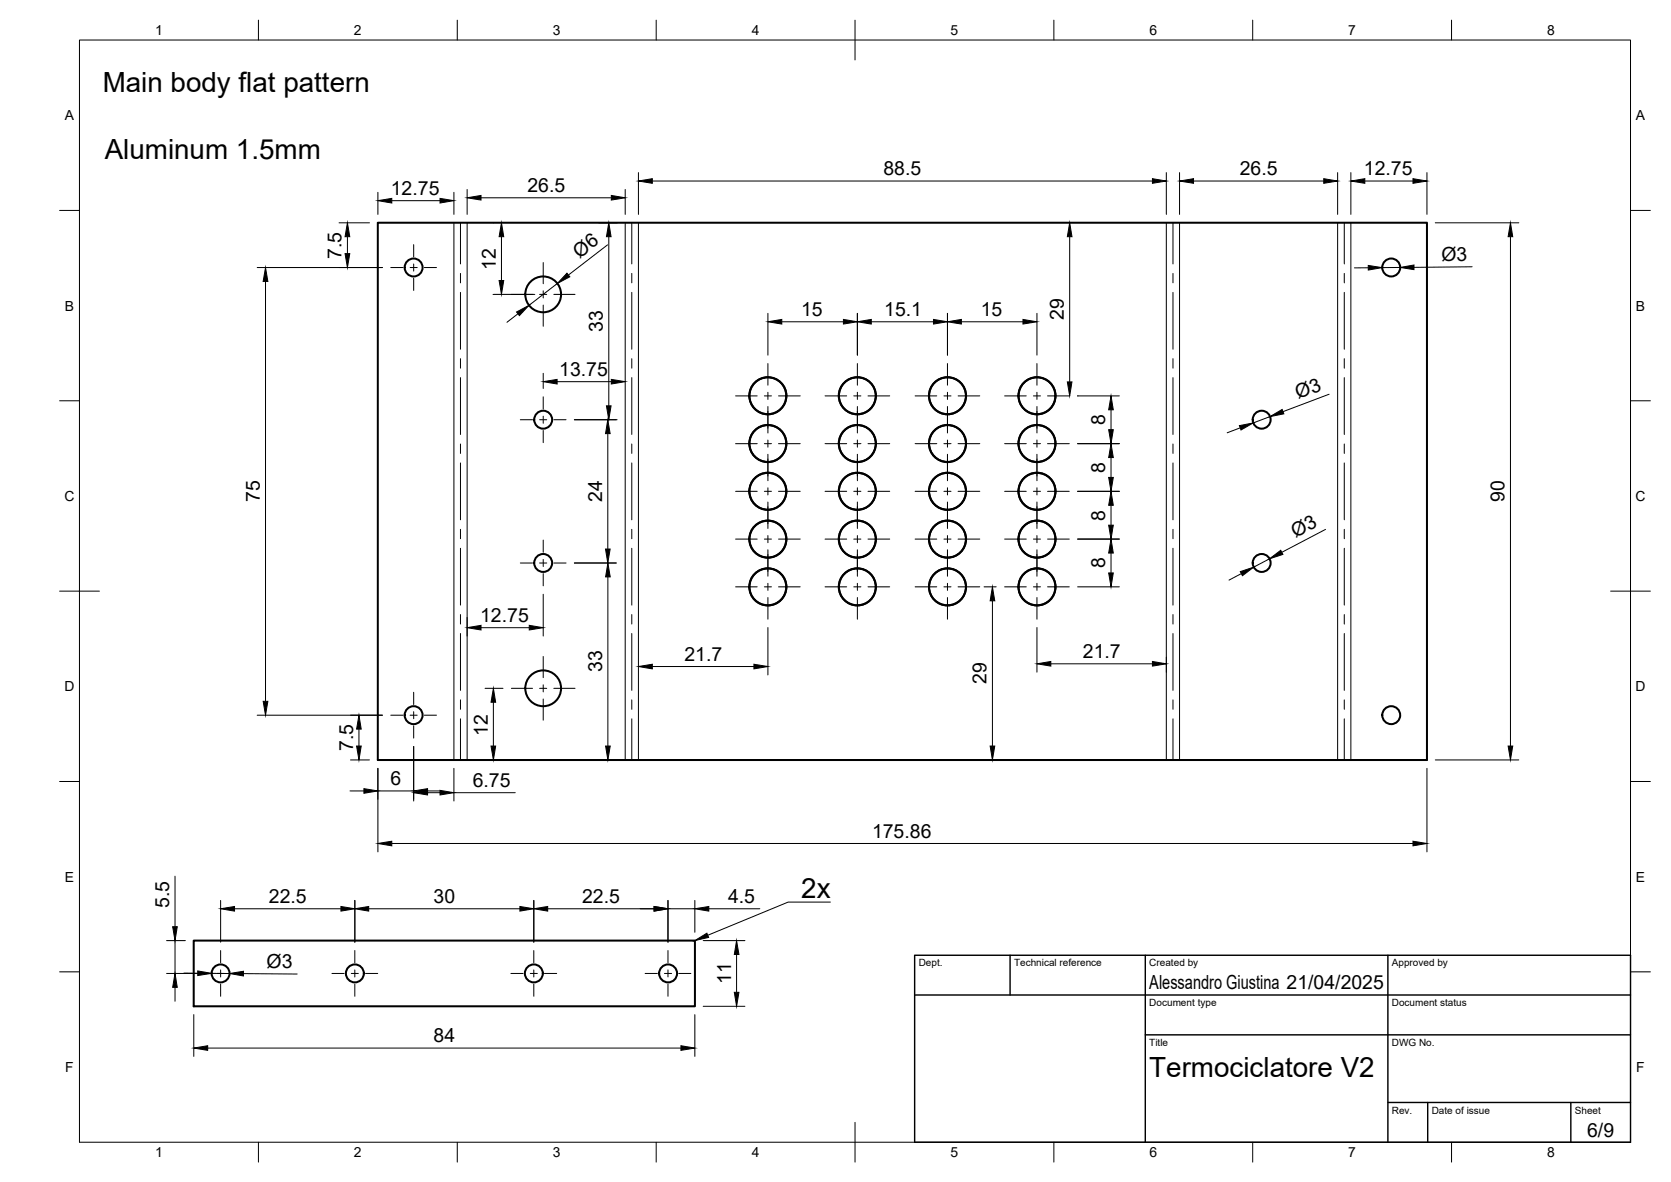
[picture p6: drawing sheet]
<svg xmlns="http://www.w3.org/2000/svg" width="420mm" height="297mm" viewBox="0 0 420 297" stroke-linecap="round" stroke-linejoin="round" font-family="sans-serif">
<!-- layer: Visible -->
<g fill="none" stroke="#000" stroke-width=".51">
<path d="M95 56h263.8v135h-263.8zM48.7 236.4h126v16.5h-126z"/>
<circle cx="104" cy="67.2" r="2.25"/>
<circle cx="136.6" cy="74" r="4.5"/>
<circle cx="349.8" cy="67.2" r="2.25"/>
<circle cx="193.1" cy="99.5" r="4.6"/>
<circle cx="193.1" cy="99.5" r="4.7"/>
<circle cx="215.6" cy="99.5" r="4.6"/>
<circle cx="215.6" cy="99.5" r="4.7"/>
<circle cx="238.2" cy="99.5" r="4.6"/>
<circle cx="238.2" cy="99.5" r="4.7"/>
<circle cx="260.7" cy="99.5" r="4.6"/>
<circle cx="260.7" cy="99.5" r="4.7"/>
<circle cx="136.6" cy="105.5" r="2.25"/>
<circle cx="193.1" cy="111.5" r="4.6"/>
<circle cx="193.1" cy="111.5" r="4.7"/>
<circle cx="215.6" cy="111.5" r="4.6"/>
<circle cx="215.6" cy="111.5" r="4.7"/>
<circle cx="238.2" cy="111.5" r="4.6"/>
<circle cx="238.2" cy="111.5" r="4.7"/>
<circle cx="260.7" cy="111.5" r="4.6"/>
<circle cx="260.7" cy="111.5" r="4.7"/>
<circle cx="317.2" cy="105.5" r="2.25"/>
<circle cx="193.1" cy="135.5" r="4.6"/>
<circle cx="193.1" cy="123.5" r="4.6"/>
<circle cx="193.1" cy="123.5" r="4.7"/>
<circle cx="193.1" cy="135.5" r="4.7"/>
<circle cx="215.6" cy="135.5" r="4.6"/>
<circle cx="215.6" cy="123.5" r="4.6"/>
<circle cx="215.6" cy="123.5" r="4.7"/>
<circle cx="215.6" cy="135.5" r="4.7"/>
<circle cx="238.2" cy="135.5" r="4.6"/>
<circle cx="238.2" cy="123.5" r="4.6"/>
<circle cx="238.2" cy="123.5" r="4.7"/>
<circle cx="238.2" cy="135.5" r="4.7"/>
<circle cx="260.7" cy="135.5" r="4.6"/>
<circle cx="260.7" cy="123.5" r="4.6"/>
<circle cx="260.7" cy="123.5" r="4.7"/>
<circle cx="260.7" cy="135.5" r="4.7"/>
<circle cx="136.6" cy="141.5" r="2.25"/>
<circle cx="193.1" cy="147.5" r="4.6"/>
<circle cx="193.1" cy="147.5" r="4.7"/>
<circle cx="215.6" cy="147.5" r="4.6"/>
<circle cx="215.6" cy="147.5" r="4.7"/>
<circle cx="238.2" cy="147.5" r="4.6"/>
<circle cx="238.2" cy="147.5" r="4.7"/>
<circle cx="260.7" cy="147.5" r="4.6"/>
<circle cx="260.7" cy="147.5" r="4.7"/>
<circle cx="317.2" cy="141.5" r="2.25"/>
<circle cx="104" cy="179.7" r="2.25"/>
<circle cx="136.6" cy="173" r="4.5"/>
<circle cx="349.8" cy="179.7" r="2.25"/>
<circle cx="55.5" cy="244.6" r="2.25"/>
<circle cx="89.2" cy="244.6" r="2.25"/>
<circle cx="134.2" cy="244.6" r="2.25"/>
<circle cx="168" cy="244.6" r="2.25"/>
</g>
<!-- layer: Bend Center -->
<g fill="none" stroke="#000" stroke-width=".25">
<path d="M115.8 56v10.3M158.9 56v10.3M294.9 56v10.3M338 56v10.3M115.8 68.7v2.4M115.8 73.5v14.3M158.9 68.7v2.4M158.9 73.5v14.3M294.9 68.7v2.4M294.9 73.5v14.3M338 68.7v2.4M338 73.5v14.3"/>
<path d="M115.8 90.1v2.4M115.8 94.9v14.3M158.9 90.1v2.4M158.9 94.9v14.3M294.9 90.1v2.4M294.9 94.9v14.3M338 90.1v2.4M338 94.9v14.3M115.8 111.6v2.3M115.8 116.3v14.3M158.9 111.6v2.3M158.9 116.3v14.3"/>
<path d="M294.9 111.6v2.3M294.9 116.3v14.3M338 111.6v2.3M338 116.3v14.3M115.8 133v2.4M115.8 137.8v14.3M158.9 133v2.4M158.9 137.8v14.3M294.9 133v2.4M294.9 137.8v14.3M338 133v2.4M338 137.8v14.3"/>
<path d="M115.8 154.4v2.4M115.8 159.2v14.3M158.9 154.4v2.4M158.9 159.2v14.3M294.9 154.4v2.4M294.9 159.2v14.3M338 154.4v2.4M338 159.2v14.3M115.8 175.9v2.4M158.9 175.9v2.4M294.9 175.9v2.4M338 175.9v2.4"/>
<path d="M115.8 180.6v10.4M158.9 180.6v10.4M294.9 180.6v10.4M338 180.6v10.4"/>
</g>
<!-- layer: Visible Narrow -->
<path d="M114.1 56v135M117.5 56v135M157.2 56v135M160.5 56v135M293.3 56v135M296.6 56v135M336.3 56v135M339.7 56v135" fill="none" stroke="#000" stroke-width=".25"/>
<!-- layer: BORDER -->
<g fill="none" stroke="#000" stroke-width=".25">
<path d="M20 10.1h390v276.9h-390zM65 5.1v5M115 5.1v5M165 5.1v5M215 5.1v10M265 5.1v5M315 5.1v5M365 5.1v5M15 52.9h5M410 52.9h5M15 100.7h5M410 100.7h5"/>
<path d="M15 148.6h10M405 148.6h10M15 196.4h5M410 196.4h5M15 244.2h5M410 244.2h5M65 287v5M115 287v5M165 287v5M215 282.1v9.9M265 287v5M315 287v5"/>
<path d="M365 287v5"/>
</g>
<!-- layer: TITLEBLOCK -->
<path d="M230 240.1h180v46.9h-180zM230 250h180M254 240.1v9.9M288 240.1v46.9M349 240.1v46.9M288 260.1h122M349 277.1h61M359 277.1v9.9M395 277.1v9.9" fill="none" stroke="#000" stroke-width=".36"/>
<!-- layer: Leaders -->
<path d="M174.7 236.4l3-1.9 .5 1.1z" fill="#000" stroke="#000" stroke-width=".25"/>
<path d="M208.8 226.7h-10.6l-20.3 8.3" fill="none" stroke="#000" stroke-width=".25"/>
<!-- layer: FD_Dimensions -->
<g fill="none" stroke="#000" stroke-width=".25">
<path d="M85.3 56h7.6M87.4 59.5v4.2M95 48.3v5.6M98.5 50.4h12.1M114.1 48.3v5.6M117.5 47.6v6.3M120.9 49.7h32.8M124 56h.1M126.1 59.5v11M150.5 56h4.7M153.1 59.5v42.5M157.2 47.6v6.3"/>
<path d="M160.5 43.4v10.5M164 45.5h125.8M269 59.5v36.5M293.3 43.4v10.5M296.6 43.4v10.5M300.1 45.5h32.7M336.3 43.4v10.5M339.7 43.4v10.5M343.2 45.5h12.1M358.8 43.4v10.5M360.9 56h21M379.8 59.5v128"/>
<path d="M64.7 67.2h31.5M66.8 70.7v105.5M124 74h10.5M130.2 78.9l-2.7 2.1M140.1 71.2l-7.1 5.5M152.8 61.5l-9.9 7.6M193.1 78.7v10.5M215.6 78.7v10.5M238.2 78.7v10.5M260.7 78.7v10.5M344 67.3h-3.4M352 67.2l-4.5 .1"/>
<path d="M370.2 67l-14.7 .2M136.6 93.8v3.8M140.1 95.9h13.6M196.6 80.9h15.5M219.1 80.9h15.6M241.7 80.9h15.5M271 99.5h10.5M334.2 99.1l-11.6 4.3M144.4 105.5h10.8M152.8 109v29M271 111.5h10.5M279.4 103v5"/>
<path d="M279.4 115v5M311.8 107.5l-3.2 1.3M319.3 104.7l-4.2 1.6M271 123.5h10.5M271 135.5h10.5M279.4 127v5M279.4 139v5M333.3 133l-11 5.8M117.5 155.2v4.6M120.9 157.7h12.2M136.6 149.3v10.5M144.4 141.5h10.6"/>
<path d="M152.8 145v42.5M193.1 157.7v11.9M247.4 147.5h3.1M249.5 151v36.5M260.7 157.7v11.2M271 147.5h10.5M312.1 144.2l-3.1 1.6M319.2 140.4l-4 2.1M64.7 179.7h31.5M122 173h4.5M124.1 176.5v11M164 167.5h25.6"/>
<path d="M264.2 166.8h25.6M293.3 165.1v3.8M88 198.8h3.5M88.1 191h4.8M90.3 183.2v4.3M95 193.1v21M95 198.8h9M104 187.6v13.7M107.5 199.2h3.1M107.5 198.8h3.5M114.1 193.1v8.2M114.1 199.2h15.5"/>
<path d="M125.1 191h1.1M358.8 193.1v21M360.9 191h21M98.5 212h256.8M41.9 236.4h4.7M44 220.2v12.7M44 236.4v8.2M55.5 226.3v10.5M59 228.4h26.7M89.2 226.3v10.5M92.7 228.4h38M134.2 226.3v10.5"/>
<path d="M137.7 228.4h26.8M168 228.4h6.7M168 226.3v10.5M174.7 226.3v8M176.8 236.4h10.5M178.2 228.4h12.9M185.2 239.9v9.5M41.9 244.6h11.5M44 248.1v3.5M46.2 244.5l3.5 .1M48.7 255v10.5M53.2 244.6l4.5 .1"/>
<path d="M61.2 244.7l13.5 .1M174.7 255v10.5M176.8 252.9h10.5M52.2 263.4h119"/>
</g>
<g fill="#000" stroke="#000" stroke-width=".25">
<path d="M87.4 56l.5 3.5h-1.1zM95 50.4l3.5-.5v1.1zM110.6 49.9l3.5 .5-3.5 .6zM117.5 49.7l3.4-.6v1.2zM126.1 56l.6 3.5h-1.2zM153.1 56l.5 3.5h-1.1zM153.7 49.1l3.5 .6-3.5 .6zM160.5 45.5l3.5-.6v1.2zM269 56l.5 3.5h-1.1zM289.8 44.9l3.5 .6-3.5 .6zM296.6 45.5l3.5-.6v1.2zM332.8 44.9l3.5 .6-3.5 .6z"/>
<path d="M339.7 45.5l3.5-.6v1.2zM355.3 44.9l3.5 .6-3.5 .6zM379.8 56l.6 3.5h-1.2zM66.8 67.2l.6 3.5h-1.2zM86.8 63.7h1.1l-.5 3.5zM125.5 70.5h1.2l-.6 3.5zM129.9 78.4l3.1-1.7-2.4 2.6zM142.6 68.7l.7 .9-3.2 1.6zM344 66.7l3.5 .6-3.5 .6zM352 67.2l3.5-.6v1.2zM136.6 95.9l3.5-.6v1.2zM153.7 95.3l3.5 .6-3.5 .6z"/>
<path d="M193.1 80.9l3.5-.6v1.1zM212.1 80.3l3.5 .6-3.5 .5zM215.6 80.9l3.5-.6v1.1zM234.7 80.3l3.5 .6-3.5 .5zM238.2 80.9l3.5-.6v1.1zM257.2 80.3l3.5 .6-3.5 .5zM268.4 96h1.1l-.5 3.5zM152.8 105.5l.6 3.5h-1.1zM152.5 102h1.1l-.5 3.5zM279.4 99.5l.5 3.5h-1.1zM278.8 108h1.1l-.5 3.5zM279.4 111.5l.5 3.5h-1.1z"/>
<path d="M278.8 120h1.1l-.5 3.5zM311.6 107l3.5-.7-3.1 1.8zM319.3 104.7l3.1-1.8 .4 1.1zM152.3 138h1.1l-.6 3.5zM279.4 123.5l.5 3.5h-1.1zM278.8 132h1.1l-.5 3.5zM279.4 135.5l.5 3.5h-1.1zM319.2 140.4l2.8-2.1 .6 1zM117.5 157.7l3.4-.6v1.2zM133.1 157.1l3.5 .6-3.5 .6zM152.8 141.5l.6 3.5h-1.1zM249.5 147.5l.6 3.5h-1.1z"/>
<path d="M278.8 144h1.1l-.5 3.5zM311.9 143.6l3.3-1.1-2.8 2.2zM66.2 176.2h1.2l-.6 3.5zM124.1 173l.5 3.5h-1.1zM160.5 167.5l3.5-.6v1.2zM189.6 166.9l3.5 .6-3.5 .6zM260.7 166.8l3.5-.6v1.2zM289.8 166.2l3.5 .6-3.5 .6zM89.7 187.5h1.1l-.5 3.5zM90.3 179.7l.5 3.5h-1.1zM91.5 198.2l3.5 .6-3.5 .6zM104 199.2l3.5-.6v1.2z"/>
<path d="M104 198.8l3.5-.6v1.2zM110.6 198.6l3.5 .6-3.5 .6zM123.5 187.5h1.1l-.5 3.5zM152.3 187.5h1.1l-.6 3.5zM249 187.5h1.1l-.6 3.5zM379.2 187.5h1.2l-.6 3.5zM95 212l3.5-.6v1.2zM355.3 211.4l3.5 .6-3.5 .6zM43.4 232.9h1.2l-.6 3.5zM55.5 228.4l3.5-.6v1.2zM85.7 227.8l3.5 .6-3.5 .6zM89.2 228.4l3.5-.6v1.2z"/>
<path d="M130.7 227.8l3.5 .6-3.5 .6zM134.2 228.4l3.5-.6v1.2zM164.5 227.8l3.5 .6-3.5 .6zM174.7 228.4l3.5-.6v1.2zM185.2 236.4l.6 3.5h-1.2zM44 244.6l.6 3.5h-1.2zM49.7 244l3.5 .6-3.5 .6zM57.7 244.7l3.5-.6v1.2zM184.6 249.4h1.2l-.6 3.5zM48.7 263.4l3.5-.6v1.2zM171.2 262.8l3.5 .6-3.5 .6z"/>
</g>
<!-- layer: Smart Centers -->
<g fill="none" stroke="#000" stroke-width=".25">
<path d="M98.3 67.2h3M103.1 67.2h1.8M104 61.5v3.1M104 66.3v1.8M104 69.9v3.1M106.7 67.2h3M128.6 74h5.3M135.7 74h1.8M136.6 66v5.3M136.6 73.1v1.8M136.6 76.7v5.3M139.3 74h5.3"/>
<path d="M136.6 99.7v3.1M185 99.5h5.4M192.2 99.5h1.8M193.1 91.4v5.4M193.1 98.6v1.8M195.7 99.5h5.5M207.5 99.5h5.4M214.7 99.5h1.8M215.6 91.4v5.4M215.6 98.6v1.8M218.2 99.5h5.5M230.1 99.5h5.4"/>
<path d="M237.3 99.5h1.8M238.2 91.4v5.4M238.2 98.6v1.8M240.9 99.5h5.5M252.6 99.5h5.4M259.8 99.5h1.8M260.7 91.4v5.4M260.7 98.6v1.8M263.4 99.5h5.5M130.8 105.5h3.1M135.7 105.5h1.8M136.6 104.6v1.8"/>
<path d="M136.6 108.2v3M139.3 105.5h3M185 111.5h5.4M192.2 111.5h1.8M193.1 102.2v6.6M193.1 110.6v1.8M193.1 114.2v6.6M195.7 111.5h5.5M207.5 111.5h5.4M214.7 111.5h1.8M215.6 102.2v6.6M215.6 110.6v1.8"/>
<path d="M215.6 114.2v6.6M218.2 111.5h5.5M230.1 111.5h5.4M237.3 111.5h1.8M238.2 102.2v6.6M238.2 110.6v1.8M238.2 114.2v6.6M240.9 111.5h5.5M252.6 111.5h5.4M259.8 111.5h1.8M260.7 102.2v6.6M260.7 110.6v1.8"/>
<path d="M260.7 114.2v6.6M263.4 111.5h5.5M136.6 135.7v3.1M185 123.5h5.4M185 135.5h5.4M192.2 123.5h1.8M192.2 135.5h1.8M193.1 122.6v1.8M193.1 126.2v6.6M193.1 134.6v1.8M193.1 138.2v6.6M195.7 123.5h5.5"/>
<path d="M195.7 135.5h5.5M207.5 123.5h5.4M207.5 135.5h5.4M214.7 123.5h1.8M214.7 135.5h1.8M215.6 122.6v1.8M215.6 126.2v6.6M215.6 134.6v1.8M215.6 138.2v6.6M218.2 123.5h5.5M218.2 135.5h5.5M230.1 123.5h5.4"/>
<path d="M230.1 135.5h5.4M237.3 123.5h1.8M237.3 135.5h1.8M238.2 122.6v1.8M238.2 126.2v6.6M238.2 134.6v1.8M238.2 138.2v6.6M240.9 123.5h5.5M240.9 135.5h5.5M252.6 123.5h5.4M252.6 135.5h5.4M259.8 123.5h1.8"/>
<path d="M259.8 135.5h1.8M260.7 122.6v1.8M260.7 126.2v6.6M260.7 134.6v1.8M260.7 138.2v6.6M263.4 123.5h5.5M263.4 135.5h5.5M130.8 141.5h3.1M135.7 141.5h1.8M136.6 140.6v1.8M136.6 144.2v3M139.3 141.5h3"/>
<path d="M185 147.5h5.4M192.2 147.5h1.8M193.1 146.6v1.8M193.1 150.2v5.4M195.7 147.5h5.5M207.5 147.5h5.4M214.7 147.5h1.8M215.6 146.6v1.8M215.6 150.2v5.4M218.2 147.5h5.5M230.1 147.5h5.4M237.3 147.5h1.8"/>
<path d="M238.2 146.6v1.8M238.2 150.2v5.4M240.9 147.5h5.5M252.6 147.5h5.4M259.8 147.5h1.8M260.7 146.6v1.8M260.7 150.2v5.4M263.4 147.5h5.5M98.3 179.7h3M103.1 179.7h1.8M104 174v3M104 178.8v1.8"/>
<path d="M106.7 179.7h3M128.6 173h5.3M135.7 173h1.8M136.6 165v5.3M136.6 172.1v1.8M136.6 175.7v5.3M139.3 173h5.3M104 182.4v3.1M55.5 238.9v3M89.2 238.9v3M134.2 238.9v3M168 238.9v3"/>
<path d="M49.7 244.6h3.1M54.6 244.6h1.8M55.5 243.7v1.8M55.5 247.3v3.1M58.1 244.6h3.1M83.5 244.6h3M88.3 244.6h1.8M89.2 243.7v1.8M89.2 247.3v3.1M91.9 244.6h3.1M128.5 244.6h3M133.3 244.6h1.8"/>
<path d="M134.2 243.7v1.8M134.2 247.3v3.1M136.9 244.6h3.1M162.2 244.6h3.1M167.1 244.6h1.8M168 243.7v1.8M168 247.3v3.1M170.6 244.6h3.1"/>
</g>
<g font-size="7">
<text x="25.8" y="23.2">Main body flat pattern</text>
<text x="26.3" y="39.9">Aluminum 1.5mm</text>
<text x="201.5" y="225.7">2x</text>
<text x="289" y="270.6">Termociclatore V2</text>
</g>
<g font-size="4.9">
<text x="222.1" y="44">88.5</text>
<text x="311.7" y="44">26.5</text>
<text x="342.9" y="44">12.75</text>
<text x="98.3" y="49">12.75</text>
<text x="132.6" y="48.2">26.5</text>
<text x="85.9" y="65" transform="rotate(-90 85.9 65)">7.5</text>
<text x="145.7" y="65" transform="rotate(-38 145.7 65)">Ø6</text>
<text x="362.4" y="65.6">Ø3</text>
<text x="124.7" y="67.8" transform="rotate(-90 124.7 67.8)">12</text>
<text x="151.6" y="83.4" transform="rotate(-90 151.6 83.4)">33</text>
<text x="201.4" y="79.4">15</text>
<text x="222.3" y="79.4">15.1</text>
<text x="246.6" y="79.4">15</text>
<text x="267.5" y="80.4" transform="rotate(-90 267.5 80.4)">29</text>
<text x="140.6" y="94.5">13.75</text>
<text x="326.5" y="100.3" transform="rotate(-21 326.5 100.3)">Ø3</text>
<text x="277.9" y="106.8" transform="rotate(-90 277.9 106.8)">8</text>
<text x="277.9" y="118.8" transform="rotate(-90 277.9 118.8)">8</text>
<text x="65.3" y="126.2" transform="rotate(-90 65.3 126.2)">75</text>
<text x="151.4" y="126.2" transform="rotate(-90 151.4 126.2)">24</text>
<text x="277.9" y="130.8" transform="rotate(-90 277.9 130.8)">8</text>
<text x="378.3" y="126.2" transform="rotate(-90 378.3 126.2)">90</text>
<text x="325.8" y="135.3" transform="rotate(-28 325.8 135.3)">Ø3</text>
<text x="277.9" y="142.8" transform="rotate(-90 277.9 142.8)">8</text>
<text x="120.7" y="156.3">12.75</text>
<text x="172.1" y="166.1">21.7</text>
<text x="272.3" y="165.4">21.7</text>
<text x="151.4" y="168.9" transform="rotate(-90 151.4 168.9)">33</text>
<text x="248.1" y="171.9" transform="rotate(-90 248.1 171.9)">29</text>
<text x="122.7" y="184.8" transform="rotate(-90 122.7 184.8)">12</text>
<text x="88.8" y="188.8" transform="rotate(-90 88.8 188.8)">7.5</text>
<text x="98.2" y="197.3">6</text>
<text x="118.9" y="197.7">6.75</text>
<text x="219.3" y="210.5">175.86</text>
<text x="67.6" y="226.9">22.5</text>
<text x="109" y="226.9">30</text>
<text x="146.4" y="226.9">22.5</text>
<text x="183" y="226.9">4.5</text>
<text x="42.5" y="228.2" transform="rotate(-90 42.5 228.2)">5.5</text>
<text x="67" y="243.2">Ø3</text>
<text x="183.8" y="247.2" transform="rotate(-90 183.8 247.2)">11</text>
<text x="289" y="248.5">Alessandro Giustina 21/04/2025</text>
<text x="109" y="261.9">84</text>
<text x="399.1" y="285.7">6/9</text>
</g>
<g font-size="3.5">
<text x="39" y="8.8">1</text>
<text x="89" y="8.8">2</text>
<text x="139" y="8.8">3</text>
<text x="189" y="8.8">4</text>
<text x="239" y="8.8">5</text>
<text x="289" y="8.8">6</text>
<text x="339" y="8.8">7</text>
<text x="389" y="8.8">8</text>
<text x="16.3" y="30.2">A</text>
<text x="411.3" y="30.2">A</text>
<text x="16.3" y="78">B</text>
<text x="411.3" y="78">B</text>
<text x="16.2" y="125.9">C</text>
<text x="411.2" y="125.9">C</text>
<text x="16.2" y="173.7">D</text>
<text x="411.2" y="173.7">D</text>
<text x="16.3" y="221.6">E</text>
<text x="411.3" y="221.6">E</text>
<text x="16.4" y="269.4">F</text>
<text x="411.4" y="269.4">F</text>
<text x="39" y="290.8">1</text>
<text x="89" y="290.8">2</text>
<text x="139" y="290.8">3</text>
<text x="189" y="290.8">4</text>
<text x="239" y="290.8">5</text>
<text x="289" y="290.8">6</text>
<text x="339" y="290.8">7</text>
<text x="389" y="290.8">8</text>
</g>
<g font-size="2.5">
<text x="231" y="242.9">Dept.</text>
<text x="255" y="242.9">Technical reference</text>
<text x="289" y="242.9">Created by</text>
<text x="350" y="242.9">Approved by</text>
<text x="289" y="252.8">Document type</text>
<text x="350" y="252.8">Document status</text>
<text x="289" y="262.9">Title</text>
<text x="350" y="262.9">DWG No.</text>
<text x="350" y="279.9">Rev.</text>
<text x="360" y="279.9">Date of issue</text>
<text x="396" y="279.9">Sheet</text>
</g>
</svg>
